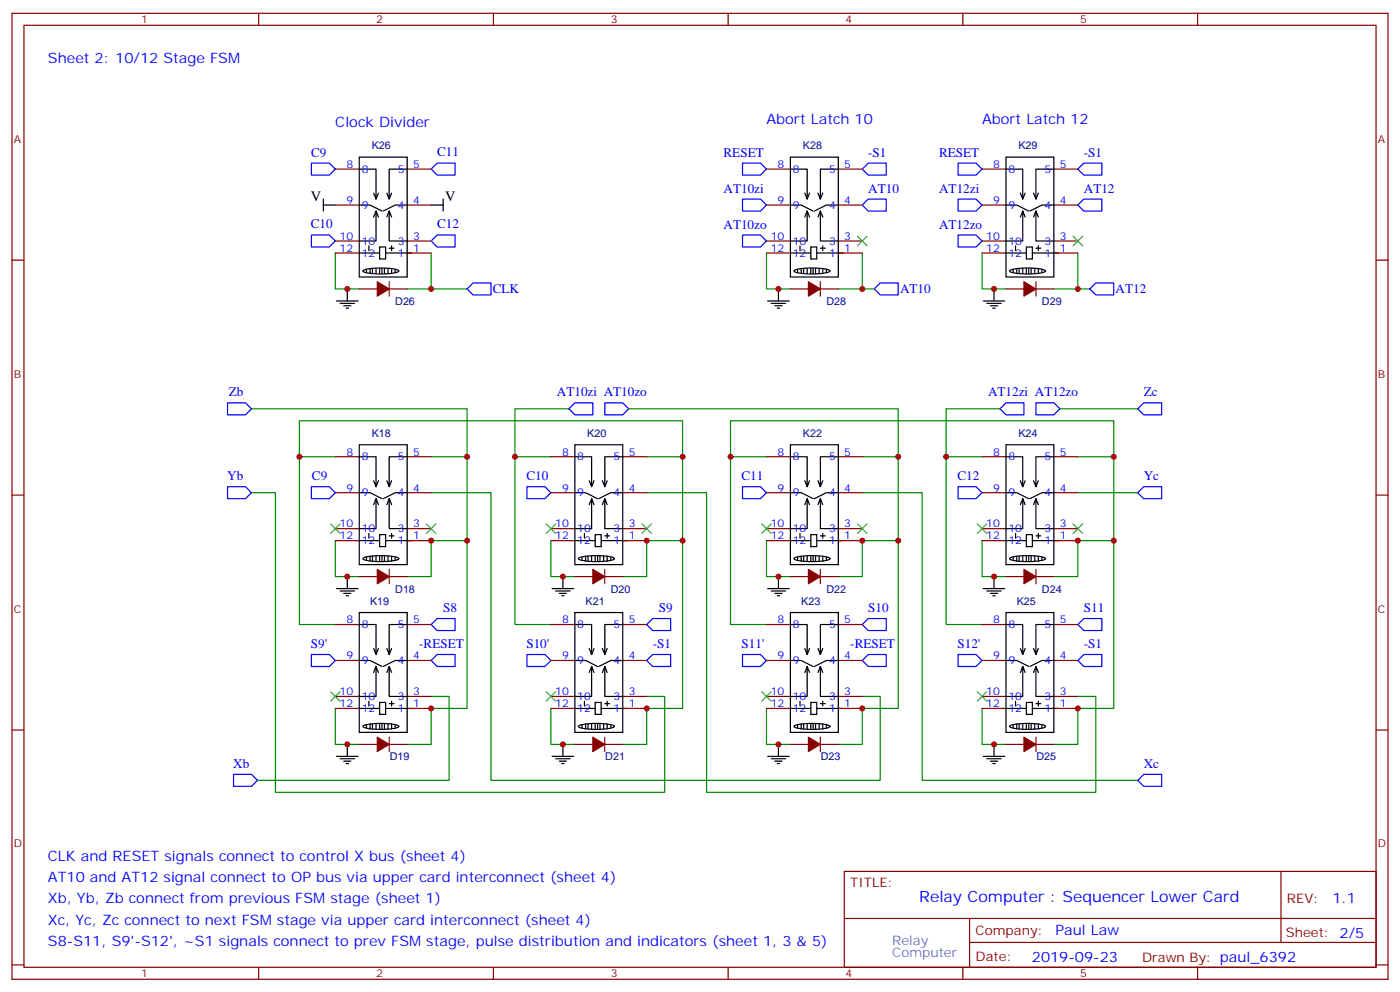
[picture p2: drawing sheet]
<svg xmlns="http://www.w3.org/2000/svg" width="412mm" height="292mm" viewBox="0 0 412 292" stroke-linecap="round" stroke-linejoin="round" font-family="sans-serif">
<g fill="none" stroke="#870000" stroke-width=".35">
<path d="M3.5 3.9h405.4v284.4h-405.4zM7.1 7.4h398.2v277.3h-398.2zM76.2 3.9v3.5M145.3 3.9v3.5M214.5 3.9v3.5M283.6 3.9v3.5M352.8 3.9v3.5M98.8 49.8h7M119.9 49.8h7.1M225.8 49.8h7M246.9 49.8h7.1M289.3 49.8h7"/>
<path d="M310.4 49.8h7.1M3.5 76.6h3.6M98.8 74.5h7M98.8 70.9h7M98.8 60.4h7M119.9 74.5h7.1M119.9 70.9h7.1M119.9 60.4h7.1M225.8 74.5h7M225.8 70.9h7M225.8 60.4h7M246.9 74.5h7.1"/>
<path d="M246.9 70.9h7.1M246.9 60.4h7.1M289.3 74.5h7M289.3 70.9h7M289.3 60.4h7M310.4 74.5h7.1M310.4 70.9h7.1M310.4 60.4h7.1M405.3 76.6h3.6M105.8 85.1h5.3M114.7 82.9v4.3M114.7 85.1h5.2"/>
<path d="M232.8 85.1h5.3M241.7 82.9v4.3M241.7 85.1h5.2M296.3 85.1h5.3M305.2 82.9v4.3M305.2 85.1h5.2M98.8 134.4h7M119.9 134.4h7.1M162.3 134.4h7M183.4 134.4h7.1M225.8 134.4h7M246.9 134.4h7.1"/>
<path d="M289.3 134.4h7M310.4 134.4h7.1M3.5 145.7h3.6M98.8 159.1h7M98.8 155.6h7M98.8 145h7M119.9 159.1h7.1M119.9 155.6h7.1M119.9 145h7.1M162.3 159.1h7M162.3 155.6h7M162.3 145h7"/>
<path d="M183.4 159.1h7.1M183.4 155.6h7.1M183.4 145h7.1M225.8 159.1h7M225.8 155.6h7M225.8 145h7M246.9 159.1h7.1M246.9 155.6h7.1M246.9 145h7.1M289.3 159.1h7M289.3 155.6h7M289.3 145h7"/>
<path d="M310.4 159.1h7.1M310.4 155.6h7.1M310.4 145h7.1M405.3 145.7h3.6M105.8 169.7h5.3M114.7 167.6v4.2M114.7 169.7h5.2M169.3 169.7h5.3M178.2 169.7h5.2M178.2 167.6v4.2M232.8 169.7h5.3M241.7 169.7h5.2"/>
<path d="M241.7 167.6v4.2M296.3 169.7h5.3M305.2 169.7h5.2M305.2 167.6v4.2M98.8 194.4h7M98.8 183.8h7M119.9 194.4h7.1M119.9 183.8h7.1M162.3 194.4h7M162.3 183.8h7M183.4 194.4h7.1M183.4 183.8h7.1"/>
<path d="M225.8 194.4h7M225.8 183.8h7M246.9 194.4h7.1M246.9 183.8h7.1M289.3 194.4h7M289.3 183.8h7M310.4 194.4h7.1M310.4 183.8h7.1M3.5 214.9h3.6M98.8 208.5h7M98.8 205h7M105.8 219.1h5.3"/>
<path d="M114.7 217v4.2M114.7 219.1h5.2M119.9 208.5h7.1M119.9 205h7.1M162.3 208.5h7M162.3 205h7M169.3 219.1h5.3M178.2 219.1h5.2M178.2 217v4.2M183.4 208.5h7.1M183.4 205h7.1M225.8 208.5h7"/>
<path d="M225.8 205h7M232.8 219.1h5.3M241.7 219.1h5.2M241.7 217v4.2M246.9 208.5h7.1M246.9 205h7.1M289.3 208.5h7M289.3 205h7M296.3 219.1h5.3M305.2 219.1h5.2M305.2 217v4.2M310.4 208.5h7.1"/>
<path d="M310.4 205h7.1M405.3 214.9h3.6M248.7 256.5h156.6v28.2h-156.6zM377.3 256.5v20.9M248.7 270.4h156.5M285.6 277.4h119.6M285.6 270.4v14.1M3.5 284h3.6M76.2 284.7v3.6M145.3 284.7v3.6M214.5 284.7v3.6M283.6 284.7v3.6"/>
<path d="M352.8 284.7v3.6M405.3 284h3.6"/>
</g>
<g fill="none" stroke="#00f" stroke-width=".35">
<path d="M91.7 48h5.3l1.8 1.8-1.8 1.7h-5.3zM127 49.8l1.8-1.8h5.3v3.5h-5.3zM218.7 58.6h5.3l1.8 1.8-1.8 1.7h-5.3zM218.7 48h5.3l1.8 1.8-1.8 1.7h-5.3zM254 49.8l1.8-1.8h5.3v3.5h-5.3zM282.2 48h5.3l1.8 1.8-1.8 1.7h-5.3zM282.2 58.6h5.3l1.8 1.8-1.8 1.7h-5.3zM317.5 49.8l1.8-1.8h5.3v3.5h-5.3zM91.7 69.2h5.3l1.8 1.7-1.8 1.8h-5.3zM127 70.9l1.8-1.7h5.3v3.5h-5.3zM218.7 69.2h5.3l1.8 1.7-1.8 1.8h-5.3zM254 60.4l1.8-1.8h5.3v3.5h-5.3z"/>
<path d="M282.2 69.2h5.3l1.8 1.7-1.8 1.8h-5.3zM317.5 60.4l1.8-1.8h5.3v3.5h-5.3zM137.6 85.1l1.7-1.8h5.3v3.5h-5.3zM257.5 85.1l1.8-1.8h5.3v3.5h-5.3zM321 85.1l1.8-1.8h5.3v3.5h-5.3zM67 118.6h5.3l1.8 1.7-1.8 1.8h-5.3zM178.2 118.6h5.2l1.8 1.7-1.8 1.8h-5.2zM305.2 118.6h5.2l1.8 1.7-1.8 1.8h-5.2zM167.6 120.3l1.7-1.7h5.3v3.5h-5.3zM294.6 120.3l1.7-1.7h5.3v3.5h-5.3zM335.1 120.3l1.8-1.7h5.3v3.5h-5.3zM67 143.3h5.3l1.8 1.7-1.8 1.8h-5.3z"/>
<path d="M91.7 143.3h5.3l1.8 1.7-1.8 1.8h-5.3zM155.2 143.3h5.3l1.8 1.7-1.8 1.8h-5.3zM218.7 143.3h5.3l1.8 1.7-1.8 1.8h-5.3zM282.2 143.3h5.3l1.8 1.7-1.8 1.8h-5.3zM335.1 145l1.8-1.7h5.3v3.5h-5.3zM91.7 192.7h5.3l1.8 1.7-1.8 1.8h-5.3zM127 183.8l1.8-1.7h5.3v3.5h-5.3zM127 194.4l1.8-1.7h5.3v3.5h-5.3zM155.2 192.7h5.3l1.8 1.7-1.8 1.8h-5.3zM190.5 183.8l1.8-1.7h5.3v3.5h-5.3zM190.5 194.4l1.8-1.7h5.3v3.5h-5.3zM218.7 192.7h5.3l1.8 1.7-1.8 1.8h-5.3z"/>
<path d="M254 183.8l1.8-1.7h5.3v3.5h-5.3zM254 194.4l1.8-1.7h5.3v3.5h-5.3zM282.2 192.7h5.3l1.8 1.7-1.8 1.8h-5.3zM317.5 183.8l1.8-1.7h5.3v3.5h-5.3zM317.5 194.4l1.8-1.7h5.3v3.5h-5.3zM68.8 227.9h5.3l1.7 1.8-1.7 1.8h-5.3zM335.1 229.7l1.8-1.8h5.3v3.6h-5.3z"/>
</g>
<g fill="none" stroke="#008700" stroke-width=".35">
<path d="M98.8 74.5v10.6h7M127 74.5v10.6h-7.1M225.8 74.5v10.6h7M254 74.5v10.6h-7.1M289.3 74.5v10.6h7M317.5 74.5v10.6h-7.1M127 85.1h10.6M254 85.1h3.5M317.5 85.1h3.5M74.1 120.3h63.5v14.1M88.2 134.4v-10.5h112.9v10.5M98.8 134.4h-10.6v49.4h10.6"/>
<path d="M127 134.4h10.6v74.1h-10.6v10.6h-7.1M162.3 134.4h-10.6v49.4h10.6M167.6 120.3h-15.9v14.1M185.2 120.3h79.4v14.1M190.5 134.4h10.6v74.1h-10.6v10.6h-7.1M215.2 134.4v-10.5h112.9v10.5M225.8 134.4h-10.6v49.4h10.6M254 134.4h10.6v74.1h-10.6v10.6h-7.1M289.3 134.4h-10.6v49.4h10.6M294.6 120.3h-15.9v14.1M312.2 120.3h22.9M317.5 134.4h10.6v74.1h-10.6v10.6h-7.1"/>
<path d="M74.1 145h7v88.2h114.7v-28.2h-5.3M98.8 159.1v10.6h7M127 145h17.6v84.7h114.7v-24.7h-5.3M137.6 159.1h-10.6v10.6h-7.1M162.3 159.1v10.6h7M190.5 145h17.6v88.2h114.7v-28.2h-5.3M201.1 159.1h-10.6v10.6h-7.1M225.8 159.1v10.6h7M254 145h17.6v84.7h63.5M264.6 159.1h-10.6v10.6h-7.1M289.3 159.1v10.6h7M317.5 145h17.6"/>
<path d="M328.1 159.1h-10.6v10.6h-7.1M98.8 208.5v10.6h7M127 205h5.3v24.7h-56.5M162.3 208.5v10.6h7M225.8 208.5v10.6h7M289.3 208.5v10.6h7"/>
</g>
<g fill="none" stroke="#000" stroke-width=".35">
<path d="M95.2 58.6v3.5M105.8 46.2h14.1v35.3h-14.1zM105.8 49.8h5v8.8l-.7-1.8M111.5 56.8l-.7 1.8M115.4 56.8l-.7 1.8M119.9 49.8h-5.2v8.8l-.8-1.8M130.5 58.6v3.5M232.8 46.2h14.1v35.3h-14.1zM232.8 49.8h5v8.8l-.7-1.8M238.5 56.8l-.7 1.8M242.4 56.8l-.7 1.8M246.9 49.8h-5.2v8.8l-.8-1.8"/>
<path d="M296.3 46.2h14.1v35.3h-14.1zM296.3 49.8h5v8.8l-.7-1.8M302 56.8l-.7 1.8M305.9 56.8l-.7 1.8M310.4 49.8h-5.2v8.8l-.8-1.8M95.2 60.4h3.6M105.8 60.4h3.2l3.5 1.7M105.8 74.5h6M107 79.6a19.4 19.4 0 0 1 10.4 0l.1 .2a8.7 8.7 0 0 1-5.3 .8 8.7 8.7 0 0 1-5.3-.8zM107.9 79.4v.7M108.7 72.4v1.4M109 79.1v1.4"/>
<path d="M109.7 79.1v1.4M110.8 79.1v1.4M110.8 62.1l-.7 1.8M111.5 63.9l-.7-1.8v8.8h-5M111.8 72.7h1.8v3.5h-1.8zM111.8 79.1v1.4M112.5 79.1v1.4M113.2 79.1v1.4M113.6 74.5h7.8M114.3 79.1v1.4M114.7 73.1h1.4M114.7 62.1l-.8 1.8"/>
<path d="M115.4 63.9l-.7-1.8v8.8h5.2M115.4 72.4v1.4M115.4 79.1v1.4M116.4 79.4v.7M119.9 60.4h-3.5l-3.5 1.7M127 60.4h3.5M232.8 60.4h3.2l3.5 1.7M232.8 74.5h6M234 79.6a19.4 19.4 0 0 1 10.4 0l.1 .2a8.7 8.7 0 0 1-5.3 .8 8.7 8.7 0 0 1-5.3-.8zM234.9 79.4v.7M235.7 72.4v1.4M236 79.1v1.4"/>
<path d="M236.7 79.1v1.4M237.8 79.1v1.4M237.8 62.1l-.7 1.8M238.5 63.9l-.7-1.8v8.8h-5M238.8 72.7h1.8v3.5h-1.8zM238.8 79.1v1.4M239.5 79.1v1.4M240.2 79.1v1.4M240.6 74.5h7.8M241.3 79.1v1.4M241.7 73.1h1.4M241.7 62.1l-.8 1.8"/>
<path d="M242.4 63.9l-.7-1.8v8.8h5.2M242.4 72.4v1.4M242.4 79.1v1.4M243.4 79.4v.7M246.9 60.4h-3.5l-3.5 1.7M296.3 60.4h3.2l3.5 1.7M296.3 74.5h6M297.5 79.6a19.4 19.4 0 0 1 10.4 0l.1 .2a8.7 8.7 0 0 1-5.3 .8 8.7 8.7 0 0 1-5.3-.8zM298.4 79.4v.7M299.2 72.4v1.4M299.5 79.1v1.4M300.2 79.1v1.4"/>
<path d="M301.3 79.1v1.4M301.3 62.1l-.7 1.8M302 63.9l-.7-1.8v8.8h-5M302.3 72.7h1.8v3.5h-1.8zM302.3 79.1v1.4M303 79.1v1.4M303.7 79.1v1.4M304.1 74.5h7.8M304.8 79.1v1.4M305.2 73.1h1.4M305.2 62.1l-.8 1.8M305.9 63.9l-.7-1.8v8.8h5.2"/>
<path d="M305.9 72.4v1.4M305.9 79.1v1.4M306.9 79.4v.7M310.4 60.4h-3.5l-3.5 1.7M99.1 88.6h6.4M100.2 89.3h4.2M101.2 90h2.2M102 90.7h.7M102.3 85.1v3.5M226.1 88.6h6.4M227.2 89.3h4.2M228.2 90h2.2"/>
<path d="M229 90.7h.7M229.3 85.1v3.5M289.6 88.6h6.4M290.7 89.3h4.2M291.7 90h2.2M292.5 90.7h.7M292.8 85.1v3.5M105.8 130.9h14.1v35.3h-14.1zM105.8 134.4h5v8.9l-.7-1.8M119.9 134.4h-5.2v8.9l-.8-1.8M169.3 130.9h14.1v35.3h-14.1zM169.3 134.4h5v8.9l-.7-1.8"/>
<path d="M183.4 134.4h-5.2v8.9l-.8-1.8M232.8 130.9h14.1v35.3h-14.1zM232.8 134.4h5v8.9l-.7-1.8M246.9 134.4h-5.2v8.9l-.8-1.8M296.3 130.9h14.1v35.3h-14.1zM296.3 134.4h5v8.9l-.7-1.8M310.4 134.4h-5.2v8.9l-.8-1.8M105.8 145h3.2l3.5 1.8M105.8 159.1h6M108.7 157v1.4M110.8 146.8l-.7 1.8M111.5 148.6l-.7-1.8v8.8h-5"/>
<path d="M111.5 141.5l-.7 1.8M111.8 157.4h1.8v3.5h-1.8zM113.6 159.1h7.8M114.7 157.7h1.4M114.7 146.8l-.8 1.8M115.4 148.6l-.7-1.8v8.8h5.2M115.4 157v1.4M115.4 141.5l-.7 1.8M119.9 145h-3.5l-3.5 1.8M169.3 145h3.2l3.5 1.8M169.3 159.1h6M172.2 157v1.4"/>
<path d="M174.3 146.8l-.7 1.8M175 148.6l-.7-1.8v8.8h-5M175 141.5l-.7 1.8M175.3 157.4h1.8v3.5h-1.8zM177.1 159.1h7.8M178.2 157.7h1.4M178.2 146.8l-.8 1.8M178.9 148.6l-.7-1.8v8.8h5.2M178.9 141.5l-.7 1.8M178.9 157v1.4M183.4 145h-3.5l-3.5 1.8M232.8 145h3.2l3.5 1.8"/>
<path d="M232.8 159.1h6M235.7 157v1.4M237.8 146.8l-.7 1.8M238.5 148.6l-.7-1.8v8.8h-5M238.5 141.5l-.7 1.8M238.8 157.4h1.8v3.5h-1.8zM240.6 159.1h7.8M241.7 157.7h1.4M241.7 146.8l-.8 1.8M242.4 148.6l-.7-1.8v8.8h5.2M242.4 141.5l-.7 1.8M242.4 157v1.4"/>
<path d="M246.9 145h-3.5l-3.5 1.8M296.3 145h3.2l3.5 1.8M296.3 159.1h6M299.2 157v1.4M301.3 146.8l-.7 1.8M302 148.6l-.7-1.8v8.8h-5M302 141.5l-.7 1.8M302.3 157.4h1.8v3.5h-1.8zM304.1 159.1h7.8M305.2 157.7h1.4M305.2 146.8l-.8 1.8M305.9 148.6l-.7-1.8v8.8h5.2"/>
<path d="M305.9 141.5l-.7 1.8M305.9 157v1.4M310.4 145h-3.5l-3.5 1.8M99.1 173.2h6.4M100.2 174h4.2M101.2 174.7h2.2M102 175.4h.7M102.3 169.7v3.5M107 164.3a19.4 19.4 0 0 1 10.4 0l.1 .1a8.7 8.7 0 0 1-5.3 .9 8.7 8.7 0 0 1-5.3-.9zM107.9 164.1v.7M109 163.7v1.4M109.7 163.7v1.4"/>
<path d="M110.8 163.7v1.4M111.8 163.7v1.4M112.5 163.7v1.4M113.2 163.7v1.4M114.3 163.7v1.4M115.4 163.7v1.4M116.4 164.1v.7M162.6 173.2h6.4M163.7 174h4.2M164.7 174.7h2.2M165.5 175.4h.7M165.8 169.7v3.5"/>
<path d="M170.5 164.3a19.4 19.4 0 0 1 10.4 0l.1 .1a8.7 8.7 0 0 1-5.3 .9 8.7 8.7 0 0 1-5.3-.9zM171.4 164.1v.7M172.5 163.7v1.4M173.2 163.7v1.4M174.3 163.7v1.4M175.3 163.7v1.4M176 163.7v1.4M176.7 163.7v1.4M177.8 163.7v1.4M178.9 163.7v1.4M179.9 164.1v.7M226.1 173.2h6.4"/>
<path d="M227.2 174h4.2M228.2 174.7h2.2M229 175.4h.7M229.3 169.7v3.5M234 164.3a19.4 19.4 0 0 1 10.4 0l.1 .1a8.7 8.7 0 0 1-5.3 .9 8.7 8.7 0 0 1-5.3-.9zM234.9 164.1v.7M236 163.7v1.4M236.7 163.7v1.4M237.8 163.7v1.4M238.8 163.7v1.4M239.5 163.7v1.4M240.2 163.7v1.4"/>
<path d="M241.3 163.7v1.4M242.4 163.7v1.4M243.4 164.1v.7M289.6 173.2h6.4M290.7 174h4.2M291.7 174.7h2.2M292.5 175.4h.7M292.8 169.7v3.5M297.5 164.3a19.4 19.4 0 0 1 10.4 0l.1 .1a8.7 8.7 0 0 1-5.3 .9 8.7 8.7 0 0 1-5.3-.9zM298.4 164.1v.7M299.5 163.7v1.4M300.2 163.7v1.4"/>
<path d="M301.3 163.7v1.4M302.3 163.7v1.4M303 163.7v1.4M303.7 163.7v1.4M304.8 163.7v1.4M305.9 163.7v1.4M306.9 164.1v.7M105.8 180.3h14.1v35.3h-14.1zM105.8 194.4h3.2l3.5 1.8M105.8 183.8h5v8.9l-.7-1.8M110.8 196.2l-.7 1.7M111.5 197.9l-.7-1.7v8.8h-5"/>
<path d="M111.5 190.9l-.7 1.8M114.7 196.2l-.8 1.7M115.4 197.9l-.7-1.7v8.8h5.2M115.4 190.9l-.7 1.8M119.9 194.4h-3.5l-3.5 1.8M119.9 183.8h-5.2v8.9l-.8-1.8M169.3 180.3h14.1v35.3h-14.1zM169.3 194.4h3.2l3.5 1.8M169.3 183.8h5v8.9l-.7-1.8M174.3 196.2l-.7 1.7M175 197.9l-.7-1.7v8.8h-5M175 190.9l-.7 1.8"/>
<path d="M178.2 196.2l-.8 1.7M178.9 197.9l-.7-1.7v8.8h5.2M178.9 190.9l-.7 1.8M183.4 194.4h-3.5l-3.5 1.8M183.4 183.8h-5.2v8.9l-.8-1.8M232.8 180.3h14.1v35.3h-14.1zM232.8 194.4h3.2l3.5 1.8M232.8 183.8h5v8.9l-.7-1.8M237.8 196.2l-.7 1.7M238.5 197.9l-.7-1.7v8.8h-5M238.5 190.9l-.7 1.8M241.7 196.2l-.8 1.7"/>
<path d="M242.4 197.9l-.7-1.7v8.8h5.2M242.4 190.9l-.7 1.8M246.9 194.4h-3.5l-3.5 1.8M246.9 183.8h-5.2v8.9l-.8-1.8M296.3 180.3h14.1v35.3h-14.1zM296.3 194.4h3.2l3.5 1.8M296.3 183.8h5v8.9l-.7-1.8M301.3 196.2l-.7 1.7M302 197.9l-.7-1.7v8.8h-5M302 190.9l-.7 1.8M305.2 196.2l-.8 1.7M305.9 197.9l-.7-1.7v8.8h5.2"/>
<path d="M305.9 190.9l-.7 1.8M310.4 194.4h-3.5l-3.5 1.8M310.4 183.8h-5.2v8.9l-.8-1.8M102.3 219.1v3.5M105.8 208.5h6M107 213.6a19.4 19.4 0 0 1 10.4 0l.1 .2a8.7 8.7 0 0 1-5.3 .9 8.7 8.7 0 0 1-5.3-.9zM107.9 213.5v.7M108.7 206.4v1.4M109 213.1v1.4M109.7 213.1v1.4M110.8 213.1v1.4M111.8 206.8h1.8v3.5h-1.8z"/>
<path d="M111.8 213.1v1.4M112.5 213.1v1.4M113.2 213.1v1.4M113.6 208.5h7.8M114.3 213.1v1.4M114.7 207.1h1.4M115.4 206.4v1.4M115.4 213.1v1.4M116.4 213.5v.7M165.8 219.1v3.5M169.3 208.5h6M170.5 213.6a19.4 19.4 0 0 1 10.4 0l.1 .2a8.7 8.7 0 0 1-5.3 .9 8.7 8.7 0 0 1-5.3-.9z"/>
<path d="M171.4 213.5v.7M172.2 206.4v1.4M172.5 213.1v1.4M173.2 213.1v1.4M174.3 213.1v1.4M175.3 206.8h1.8v3.5h-1.8zM175.3 213.1v1.4M176 213.1v1.4M176.7 213.1v1.4M177.1 208.5h7.8M177.8 213.1v1.4M178.2 207.1h1.4"/>
<path d="M178.9 206.4v1.4M178.9 213.1v1.4M179.9 213.5v.7M229.3 219.1v3.5M232.8 208.5h6M234 213.6a19.4 19.4 0 0 1 10.4 0l.1 .2a8.7 8.7 0 0 1-5.3 .9 8.7 8.7 0 0 1-5.3-.9zM234.9 213.5v.7M235.7 206.4v1.4M236 213.1v1.4M236.7 213.1v1.4M237.8 213.1v1.4M238.8 206.8h1.8v3.5h-1.8z"/>
<path d="M238.8 213.1v1.4M239.5 213.1v1.4M240.2 213.1v1.4M240.6 208.5h7.8M241.3 213.1v1.4M241.7 207.1h1.4M242.4 206.4v1.4M242.4 213.1v1.4M243.4 213.5v.7M292.8 219.1v3.5M296.3 208.5h6M297.5 213.6a19.4 19.4 0 0 1 10.4 0l.1 .2a8.7 8.7 0 0 1-5.3 .9 8.7 8.7 0 0 1-5.3-.9z"/>
<path d="M298.4 213.5v.7M299.2 206.4v1.4M299.5 213.1v1.4M300.2 213.1v1.4M301.3 213.1v1.4M302.3 206.8h1.8v3.5h-1.8zM302.3 213.1v1.4M303 213.1v1.4M303.7 213.1v1.4M304.1 208.5h7.8M304.8 213.1v1.4M305.2 207.1h1.4"/>
<path d="M305.9 206.4v1.4M305.9 213.1v1.4M306.9 213.5v.7M99.1 222.6h6.4M100.2 223.3h4.2M101.2 224h2.2M102 224.8h.7M162.6 222.6h6.4M163.7 223.3h4.2M164.7 224h2.2M165.5 224.8h.7M226.1 222.6h6.4"/>
<path d="M227.2 223.3h4.2M228.2 224h2.2M229 224.8h.7M289.6 222.6h6.4M290.7 223.3h4.2M291.7 224h2.2M292.5 224.8h.7"/>
</g>
<g fill="#870000" stroke="#870000" stroke-width=".35">
<path d="M111.1 217l3.6 2.1-3.6 2.1z"/>
<path d="M111.1 167.6l3.6 2.1-3.6 2.1z"/>
<path d="M174.6 167.6l3.6 2.1-3.6 2.1z"/>
<path d="M174.6 217l3.6 2.1-3.6 2.1z"/>
<path d="M238.1 167.6l3.6 2.1-3.6 2.1z"/>
<path d="M238.1 217l3.6 2.1-3.6 2.1z"/>
<path d="M301.6 167.6l3.6 2.1-3.6 2.1z"/>
<path d="M301.6 217l3.6 2.1-3.6 2.1z"/>
<path d="M111.1 82.9l3.6 2.2-3.6 2.1z"/>
<path d="M238.1 82.9l3.6 2.2-3.6 2.1z"/>
<path d="M301.6 82.9l3.6 2.2-3.6 2.1z"/>
</g>
<g fill="none" stroke="#3c3" stroke-width=".35">
<path d="M252.6 69.5l2.8 2.9M255.4 69.5l-2.8 2.9M316.1 69.5l2.8 2.9M318.9 69.5l-2.8 2.9M97.4 154.2l2.8 2.8M100.2 154.2l-2.8 2.8M125.6 154.2l2.8 2.8M128.4 154.2l-2.8 2.8M160.9 154.2l2.8 2.8M163.7 154.2l-2.8 2.8M189.1 154.2l2.8 2.8M191.9 154.2l-2.8 2.8"/>
<path d="M224.4 154.2l2.8 2.8M227.2 154.2l-2.8 2.8M252.6 154.2l2.8 2.8M255.4 154.2l-2.8 2.8M287.9 154.2l2.8 2.8M290.7 154.2l-2.8 2.8M316.1 154.2l2.8 2.8M318.9 154.2l-2.8 2.8M97.4 203.6l2.8 2.8M100.2 203.6l-2.8 2.8M160.9 203.6l2.8 2.8M163.7 203.6l-2.8 2.8"/>
<path d="M224.4 203.6l2.8 2.8M227.2 203.6l-2.8 2.8M287.9 203.6l2.8 2.8M290.7 203.6l-2.8 2.8"/>
</g>
<g fill="#c00">
<circle cx="292.8" cy="85.1" r=".88"/>
<circle cx="317.5" cy="85.1" r=".88"/>
<circle cx="278.7" cy="134.4" r=".88"/>
<circle cx="215.2" cy="134.4" r=".88"/>
<circle cx="328.1" cy="134.4" r=".88"/>
<circle cx="151.7" cy="134.4" r=".88"/>
<circle cx="88.2" cy="134.4" r=".88"/>
<circle cx="201.1" cy="134.4" r=".88"/>
<circle cx="317.5" cy="159.1" r=".88"/>
<circle cx="328.1" cy="159.1" r=".88"/>
<circle cx="317.5" cy="208.5" r=".88"/>
<circle cx="292.8" cy="219.1" r=".88"/>
<circle cx="292.8" cy="169.7" r=".88"/>
<circle cx="190.5" cy="159.1" r=".88"/>
<circle cx="201.1" cy="159.1" r=".88"/>
<circle cx="190.5" cy="208.5" r=".88"/>
<circle cx="165.8" cy="219.1" r=".88"/>
<circle cx="165.8" cy="169.7" r=".88"/>
<circle cx="102.3" cy="169.7" r=".88"/>
<circle cx="102.3" cy="219.1" r=".88"/>
<circle cx="127" cy="208.5" r=".88"/>
<circle cx="137.6" cy="159.1" r=".88"/>
<circle cx="127" cy="159.1" r=".88"/>
<circle cx="229.3" cy="169.7" r=".88"/>
<circle cx="229.3" cy="219.1" r=".88"/>
<circle cx="254" cy="208.5" r=".88"/>
<circle cx="264.6" cy="159.1" r=".88"/>
<circle cx="254" cy="159.1" r=".88"/>
<circle cx="102.3" cy="85.1" r=".88"/>
<circle cx="127" cy="85.1" r=".88"/>
<circle cx="137.6" cy="134.4" r=".88"/>
<circle cx="264.6" cy="134.4" r=".88"/>
<circle cx="254" cy="85.1" r=".88"/>
<circle cx="229.3" cy="85.1" r=".88"/>
</g>
<text font-size="4.6" fill="#00f" x="270.8" y="265.5">Relay Computer : Sequencer Lower Card</text>
<g font-size="4.2" fill="#00f">
<text x="14.1" y="18.7">Sheet 2: 10/12 Stage FSM</text>
<text x="98.8" y="37.4">Clock Divider</text>
<text x="225.8" y="36.5">Abort Latch 10</text>
<text x="289.3" y="36.5">Abort Latch 12</text>
<text x="14.1" y="253.4">CLK and RESET signals connect to control X bus (sheet 4)</text>
<text x="14.1" y="259.7">AT10 and AT12 signal connect to OP bus via upper card interconnect (sheet 4)</text>
<text x="14.1" y="265.9">Xb, Yb, Zb connect from previous FSM stage (sheet 1)</text>
<text x="392.5" y="265.8">1.1</text>
<text x="14.1" y="272.2">Xc, Yc, Zc connect to next FSM stage via upper card interconnect (sheet 4)</text>
<text x="310.9" y="275.3">Paul Law</text>
<text x="14.1" y="278.4">S8-S11, S9'-S12', ~S1 signals connect to prev FSM stage, pulse distribution and indicators (sheet 1, 3 &amp; 5)</text>
<text x="304" y="283.1">2019-09-23</text>
</g>
<g font-size="4.2">
<text x="91.6" y="59">V</text>
<text x="131.2" y="59">V</text>
</g>
<g font-size="3.9" fill="#00f">
<text x="91.6" y="46.1">C9</text>
<text x="128.8" y="46.1">C11</text>
<text x="213.1" y="46.1">RESET</text>
<text x="255.8" y="46.1">-S1</text>
<text x="276.6" y="46.1">RESET</text>
<text x="319.3" y="46.1">-S1</text>
<text x="213.1" y="56.7">AT10zi</text>
<text x="255.8" y="56.7">AT10</text>
<text x="276.6" y="56.7">AT12zi</text>
<text x="319.3" y="56.7">AT12</text>
<text x="91.6" y="67.2">C10</text>
<text x="128.8" y="67.2">C12</text>
<text x="213.1" y="67.3">AT10zo</text>
<text x="276.6" y="67.3">AT12zo</text>
<text x="145.2" y="86.1">CLK</text>
<text x="265.1" y="86.1">AT10</text>
<text x="328.6" y="86.1">AT12</text>
<text x="67.4" y="116.6">Zb</text>
<text x="164" y="116.7">AT10zi AT10zo</text>
<text x="291" y="116.7">AT12zi AT12zo</text>
<text x="336.9" y="116.6">Zc</text>
<text x="66.9" y="141.3">Yb</text>
<text x="91.9" y="141.3">C9</text>
<text x="155.1" y="141.4">C10</text>
<text x="218.4" y="141.4">C11</text>
<text x="282.1" y="141.4">C12</text>
<text x="336.9" y="141.3">Yc</text>
<text x="130.5" y="180.2">S8</text>
<text x="194" y="180.2">S9</text>
<text x="255.8" y="180.2">S10</text>
<text x="319.3" y="180.2">S11</text>
<text x="91.6" y="190.7">S9'</text>
<text x="123.5" y="190.7">-RESET</text>
<text x="155" y="190.7">S10'</text>
<text x="192.3" y="190.7">-S1</text>
<text x="218.4" y="190.7">S11'</text>
<text x="250.5" y="190.7">-RESET</text>
<text x="282" y="190.7">S12'</text>
<text x="319.3" y="190.7">-S1</text>
<text x="68.7" y="226">Xb</text>
<text x="336.9" y="226">Xc</text>
</g>
<g font-size="3.9" fill="#800">
<text x="250.5" y="261.1">TITLE:</text>
<text x="379.1" y="265.8">REV:</text>
<text x="287.4" y="275.3">Company:</text>
<text x="378.7" y="275.9">Sheet: 2/5</text>
<text x="287.4" y="283">Date:</text>
<text x="336.4" y="283.1">Drawn By: paul_6392</text>
</g>
<g font-size="3.9" fill="#39c">
<text x="262.8" y="278">Relay</text>
<text x="262.8" y="281.6">Computer</text>
</g>
<g font-size="3.2" fill="#800">
<text x="41.6" y="6.9">1</text>
<text x="110.8" y="6.9">2</text>
<text x="179.9" y="6.9">3</text>
<text x="249.1" y="6.9">4</text>
<text x="318.2" y="6.9">5</text>
<text x="4.1" y="42">A</text>
<text x="405.9" y="42">A</text>
<text x="4.1" y="111.2">B</text>
<text x="405.9" y="111.2">B</text>
<text x="4.1" y="180.3">C</text>
<text x="405.9" y="180.3">C</text>
<text x="4.1" y="249.4">D</text>
<text x="405.9" y="249.4">D</text>
<text x="41.6" y="287.7">1</text>
<text x="110.8" y="287.7">2</text>
<text x="179.9" y="287.7">3</text>
<text x="249.1" y="287.7">4</text>
<text x="318.2" y="287.7">5</text>
</g>
<g font-size="3.2" fill="#000080">
<text x="109.5" y="44">K26</text>
<text x="236.5" y="44">K28</text>
<text x="300" y="44">K29</text>
<text x="116.4" y="89.8">D26</text>
<text x="243.4" y="89.8">D28</text>
<text x="306.9" y="89.8">D29</text>
<text x="109.5" y="128.6">K18</text>
<text x="173" y="128.6">K20</text>
<text x="236.5" y="128.6">K22</text>
<text x="300" y="128.6">K24</text>
<text x="109" y="178">K19</text>
<text x="116.4" y="174.4">D18</text>
<text x="172.5" y="178">K21</text>
<text x="179.9" y="174.4">D20</text>
<text x="236" y="178">K23</text>
<text x="243.4" y="174.4">D22</text>
<text x="299.5" y="178">K25</text>
<text x="306.9" y="174.4">D24</text>
<text x="114.8" y="223.8">D19</text>
<text x="178.3" y="223.8">D21</text>
<text x="241.8" y="223.8">D23</text>
<text x="305.3" y="223.8">D25</text>
</g>
<g font-size="3.2" fill="#00f">
<text x="102.1" y="49.4">8</text>
<text x="106.5" y="50.8">8</text>
<text x="117.2" y="50.8">5</text>
<text x="121.7" y="49.4">5</text>
<text x="229.1" y="49.4">8</text>
<text x="233.5" y="50.8">8</text>
<text x="244.2" y="50.8">5</text>
<text x="248.7" y="49.4">5</text>
<text x="292.6" y="49.4">8</text>
<text x="297" y="50.8">8</text>
<text x="307.7" y="50.8">5</text>
<text x="312.2" y="49.4">5</text>
<text x="102.1" y="60">9</text>
<text x="106.5" y="61.4">9</text>
<text x="117.2" y="61.4">4</text>
<text x="121.7" y="60">4</text>
<text x="229.1" y="60">9</text>
<text x="233.5" y="61.4">9</text>
<text x="244.2" y="61.4">4</text>
<text x="248.7" y="60">4</text>
<text x="292.6" y="60">9</text>
<text x="297" y="61.4">9</text>
<text x="307.7" y="61.4">4</text>
<text x="312.2" y="60">4</text>
<text x="100" y="70.6">10</text>
<text x="121.7" y="70.6">3</text>
<text x="227" y="70.6">10</text>
<text x="248.7" y="70.6">3</text>
<text x="290.5" y="70.6">10</text>
<text x="312.2" y="70.6">3</text>
<text x="100" y="74.1">12</text>
<text x="106.5" y="75.5">12</text>
<text x="106.5" y="72">10</text>
<text x="117.2" y="72">3</text>
<text x="117.2" y="75.5">1</text>
<text x="121.7" y="74.1">1</text>
<text x="227" y="74.1">12</text>
<text x="233.5" y="75.5">12</text>
<text x="233.5" y="72">10</text>
<text x="244.2" y="72">3</text>
<text x="244.2" y="75.5">1</text>
<text x="248.7" y="74.1">1</text>
<text x="290.5" y="74.1">12</text>
<text x="297" y="75.5">12</text>
<text x="297" y="72">10</text>
<text x="307.7" y="72">3</text>
<text x="307.7" y="75.5">1</text>
<text x="312.2" y="74.1">1</text>
<text x="102.1" y="134.1">8</text>
<text x="106.5" y="135.5">8</text>
<text x="117.2" y="135.5">5</text>
<text x="121.7" y="134.1">5</text>
<text x="165.6" y="134.1">8</text>
<text x="170" y="135.5">8</text>
<text x="180.7" y="135.5">5</text>
<text x="185.2" y="134.1">5</text>
<text x="229.1" y="134.1">8</text>
<text x="233.5" y="135.5">8</text>
<text x="244.2" y="135.5">5</text>
<text x="248.7" y="134.1">5</text>
<text x="292.6" y="134.1">8</text>
<text x="297" y="135.5">8</text>
<text x="307.7" y="135.5">5</text>
<text x="312.2" y="134.1">5</text>
<text x="102.1" y="144.7">9</text>
<text x="106.5" y="146.1">9</text>
<text x="117.2" y="146.1">4</text>
<text x="121.7" y="144.7">4</text>
<text x="165.6" y="144.7">9</text>
<text x="170" y="146.1">9</text>
<text x="180.7" y="146.1">4</text>
<text x="185.2" y="144.7">4</text>
<text x="229.1" y="144.7">9</text>
<text x="233.5" y="146.1">9</text>
<text x="244.2" y="146.1">4</text>
<text x="248.7" y="144.7">4</text>
<text x="292.6" y="144.7">9</text>
<text x="297" y="146.1">9</text>
<text x="307.7" y="146.1">4</text>
<text x="312.2" y="144.7">4</text>
<text x="100" y="155.3">10</text>
<text x="121.7" y="155.3">3</text>
<text x="163.5" y="155.3">10</text>
<text x="185.2" y="155.3">3</text>
<text x="227" y="155.3">10</text>
<text x="248.7" y="155.3">3</text>
<text x="290.5" y="155.3">10</text>
<text x="312.2" y="155.3">3</text>
<text x="100" y="158.8">12</text>
<text x="106.5" y="160.2">12</text>
<text x="106.5" y="156.7">10</text>
<text x="117.2" y="156.7">3</text>
<text x="117.2" y="160.2">1</text>
<text x="121.7" y="158.8">1</text>
<text x="163.5" y="158.8">12</text>
<text x="170" y="160.2">12</text>
<text x="170" y="156.7">10</text>
<text x="180.7" y="156.7">3</text>
<text x="180.7" y="160.2">1</text>
<text x="185.2" y="158.8">1</text>
<text x="227" y="158.8">12</text>
<text x="233.5" y="160.2">12</text>
<text x="233.5" y="156.7">10</text>
<text x="244.2" y="156.7">3</text>
<text x="244.2" y="160.2">1</text>
<text x="248.7" y="158.8">1</text>
<text x="290.5" y="158.8">12</text>
<text x="297" y="160.2">12</text>
<text x="297" y="156.7">10</text>
<text x="307.7" y="156.7">3</text>
<text x="307.7" y="160.2">1</text>
<text x="312.2" y="158.8">1</text>
<text x="102.1" y="183.5">8</text>
<text x="106.5" y="184.9">8</text>
<text x="117.2" y="184.9">5</text>
<text x="121.7" y="183.5">5</text>
<text x="165.6" y="183.5">8</text>
<text x="170" y="184.9">8</text>
<text x="180.7" y="184.9">5</text>
<text x="185.2" y="183.5">5</text>
<text x="229.1" y="183.5">8</text>
<text x="233.5" y="184.9">8</text>
<text x="244.2" y="184.9">5</text>
<text x="248.7" y="183.5">5</text>
<text x="292.6" y="183.5">8</text>
<text x="297" y="184.9">8</text>
<text x="307.7" y="184.9">5</text>
<text x="312.2" y="183.5">5</text>
<text x="102.1" y="194.1">9</text>
<text x="106.5" y="195.5">9</text>
<text x="117.2" y="195.5">4</text>
<text x="121.7" y="194.1">4</text>
<text x="165.6" y="194.1">9</text>
<text x="170" y="195.5">9</text>
<text x="180.7" y="195.5">4</text>
<text x="185.2" y="194.1">4</text>
<text x="229.1" y="194.1">9</text>
<text x="233.5" y="195.5">9</text>
<text x="244.2" y="195.5">4</text>
<text x="248.7" y="194.1">4</text>
<text x="292.6" y="194.1">9</text>
<text x="297" y="195.5">9</text>
<text x="307.7" y="195.5">4</text>
<text x="312.2" y="194.1">4</text>
<text x="100" y="208.2">12</text>
<text x="100" y="204.6">10</text>
<text x="106.5" y="209.6">12</text>
<text x="106.5" y="206.1">10</text>
<text x="117.2" y="206.1">3</text>
<text x="117.2" y="209.6">1</text>
<text x="121.7" y="204.6">3</text>
<text x="121.7" y="208.2">1</text>
<text x="163.5" y="208.2">12</text>
<text x="163.5" y="204.6">10</text>
<text x="170" y="209.6">12</text>
<text x="170" y="206.1">10</text>
<text x="180.7" y="206.1">3</text>
<text x="180.7" y="209.6">1</text>
<text x="185.2" y="204.6">3</text>
<text x="185.2" y="208.2">1</text>
<text x="227" y="208.2">12</text>
<text x="227" y="204.6">10</text>
<text x="233.5" y="209.6">12</text>
<text x="233.5" y="206.1">10</text>
<text x="244.2" y="206.1">3</text>
<text x="244.2" y="209.6">1</text>
<text x="248.7" y="204.6">3</text>
<text x="248.7" y="208.2">1</text>
<text x="290.5" y="208.2">12</text>
<text x="290.5" y="204.6">10</text>
<text x="297" y="209.6">12</text>
<text x="297" y="206.1">10</text>
<text x="307.7" y="206.1">3</text>
<text x="307.7" y="209.6">1</text>
<text x="312.2" y="204.6">3</text>
<text x="312.2" y="208.2">1</text>
</g>
</svg>
